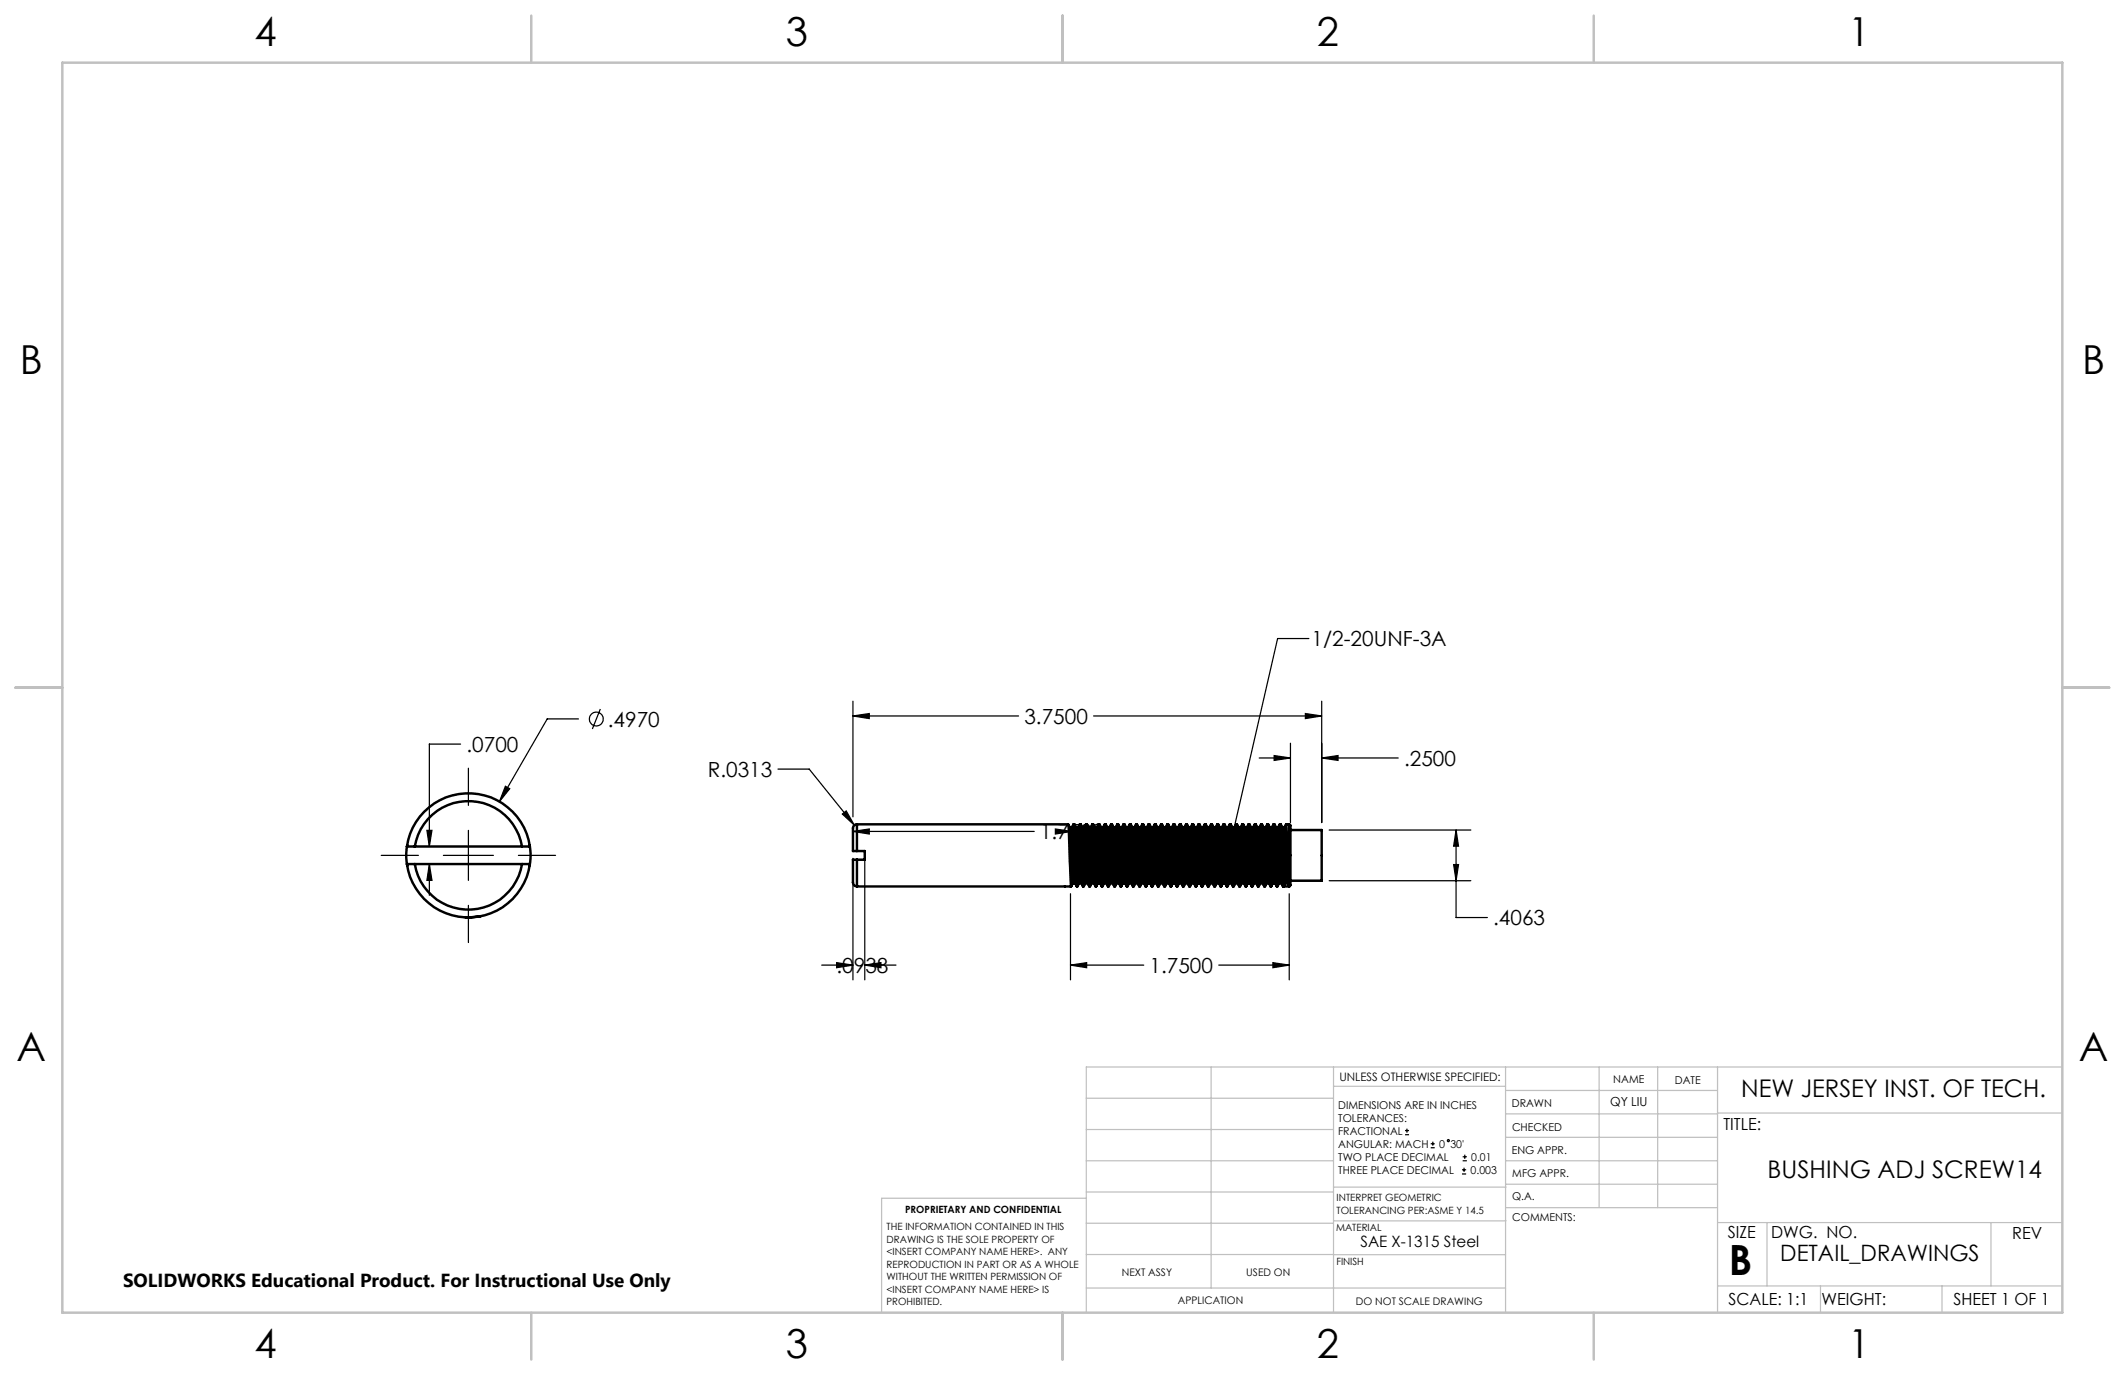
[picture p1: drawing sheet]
<svg xmlns="http://www.w3.org/2000/svg" width="432mm" height="279mm" viewBox="0 0 432 279" stroke-linecap="round" stroke-linejoin="round" font-family="sans-serif">
<g fill="none" stroke="#000" stroke-width=".25">
<path d="M266 129.8h-6.4l-8.8 38.4M93.6 151.2h-6.4v20.8M95.2 156.1v7.6M102.7 159.8l.9 .5-2.1 2.6zM117.5 146.1h-6.3l-9.7 16.8M122 144.1l-1.6 4M158.1 156.3h6.3l9.2 11.4M173.3 142.5v23.5M173.3 145.5h33.7M173.3 145.5l3.3-.5v1zM222.2 145.5h46.4M255.9 154h6.3"/>
<path d="M258.9 153.5l3.3 .5-3.3 .5zM262.2 151v16.1M265.3 145l3.3 .5-3.3 .5zM268.6 142.5v24.6M268.6 154h15.5M268.6 154l3.3-.5v1zM77.5 173.8h7.5M86.7 168.7h1.1l-.6 3.3zM87.2 175.6v6.3M87.2 175.6l.6 3.3h-1.1zM90.1 173.8h10.2M95.2 168.7v10.2"/>
<path d="M105.3 173.8h7.6M171.2 165.4l.7-.6 1.7 2.9zM173.3 170.5v1.4M173.3 174.4v24.7M173.3 168.9h36.8M173.3 168.9l3.3-.4v1zM175.7 174.4v24.7M214.5 168.5l3.3 .4-3.3 .6zM217.8 170.5v1.4M217.8 168.9h.1M270.1 168.7h28.8M270.1 179h28.8"/>
<path d="M295.4 175.7h1l-.5 3.3zM295.9 168.7v17.7h6.3M295.9 168.7l.5 3.2h-1zM95.2 184v7.5M167 196.1h6.3M170 195.6l3.3 .5-3.3 .5zM175.7 196.1h6.4M175.7 196.1l3.3-.5v1zM217.5 196.1h14.9M217.5 181.6v17.5M217.5 196.1l3.3-.5v1zM247.6 196.1h14.4"/>
<path d="M258.7 195.6l3.3 .5-3.3 .5zM262 181.6v17.5M285.5 230.6h.8M285.5 229.7h.8M285.9 229.3v.9M290.7 233.2h.8M290.7 232.4h.8M291.1 232v.8M297.1 238.5h.8M297.1 237.7h.8M297.2 235.9h.9M297.2 235.1h.9"/>
<path d="M297.5 237.3v.8M297.6 234.6v.9"/>
<circle cx="121.2" cy="146.1" r="1.42"/>
<circle cx="294.3" cy="231.8" r=".22"/>
</g>
<g fill="none" stroke="#c0c0c0" stroke-width=".25">
<path d="M246.1 216.8v44.9M271 216.8v49.9M305.9 216.8v49.9M324.9 216.8v28.6M336.8 216.8v28.6M349 216.8v49.9M419.1 216.8h-198.4v49.9M220.7 235.9h50.3M220.7 229.5h50.3M220.7 223.2h50.3M271 220.7h34.9M305.9 231.1h43.1"/>
<path d="M305.9 226.3h43.1M305.9 221.6h43.1M305.9 235.9h43.1M349 226.2h70.1M220.7 248.6h50.3M220.7 242.2h50.3M220.7 254.9h50.3M220.7 243.5h-41.6v23.2M271 255h34.9M271 248.1h35M271 241.2h35M305.9 240.6h43.1"/>
<path d="M306 245.4h43M349 248.4h70.1M359.1 248.4v12.9M404.6 248.4v12.9M220.7 261.7h85.2M349 261.3h70.1M369.9 261.3v5.4M394.6 261.3v5.4"/>
</g>
<path d="M12.7 12.7h406.4v254h-406.4zM108 3.2v9.5M215.9 3.2v9.5M323.8 3.2v9.5M3.1 139.7h9.6M419.1 139.7h9.5M108 266.7v9.6M215.9 266.7v9.6M323.8 266.7v9.6" fill="none" stroke="#c0c0c0" stroke-width=".5"/>
<g fill="#000">
<path d="M250.6 167.9a.34 .34 0 0 1 .5 .2 .34 .34 0 0 1-.4 .4l.1-.3-.2 .3a.33 .33 0 0 1 0-.6z"/>
<path d="M86.7 168.7h1.1l-.6 3.3zM87.2 175.6l.6 3.3h-1.1zM102.7 159.8l-1.2 3.1 2.1-2.6zM173.3 145.5l3.3-.5v1zM265.3 145l3.3 .5-3.3 .5zM295.9 168.7l.5 3.2h-1zM295.4 175.7h1l-.5 3.3zM258.9 153.5l3.3 .5-3.3 .5zM268.6 154l3.3-.5v1zM170 195.6l3.3 .5-3.3 .5zM175.7 196.1l3.3-.5v1zM171.2 165.4l2.4 2.3-1.7-2.9zM214.5 168.5l3.3 .4-3.3 .6zM173.3 168.9l3.3-.4v1zM258.7 195.6l3.3 .5-3.3 .5zM217.5 196.1l3.3-.5v1z"/>
</g>
<g fill="none" stroke="#000" stroke-width=".5">
<path d="M82.7 172h1.6M82.7 172a12.6 12.6 0 0 1 12.5-10.8 12.6 12.6 0 0 1 12.5 10.8M82.7 175.6a12.6 12.6 0 0 0 12.5 10.8 12.6 12.6 0 0 0 12.5-10.8M82.7 175.6h1.6M82.7 172l-.1 1.4 .1 2.2M82.7 175.6l.1 .3M82.8 171.7l-.1 .3M84.3 172a11.1 11.1 0 0 1 10.9-9.2 11.1 11.1 0 0 1 10.9 9.2M84.3 175.6a11 11 0 0 0 10.9 9.2 11 11 0 0 0 10.9-9.2M84.3 172h21.8M84.3 175.6h21.8M106.1 172h1.6"/>
<path d="M106.1 175.6h1.6M107.6 171.7v.3M107.6 175.6v.3M107.7 172l.1 1.4-.1 2.2M174.1 174.7h-.8v4.4a.85 .85 0 0 0 .8 1M174.1 167.5a1.07 1.07 0 0 0-.8 1.5v3.9h.8M174.1 167.5h42.9l.7 12.6v-.1M174.1 172.9h1.6v1.8h-1.6M174.1 167.5v5.4M174.1 174.7v5.4M217.1 167.5l.1 .4a4.9 4.9 0 0 1 .4 2.8l.4 8.3 .1 .4h.3M217.5 168.2h.3v.4l.5 10.7"/>
<path d="M217.7 168.2l.5-.7h.1l.6 12.6 .1-.1M218.1 179.3l-.4 .7M218.2 167.5l.5 11.5 .1 1.1h.1M218.3 167.5l.2 .4a4.9 4.9 0 0 1 .4 2.8l.4 8.3 .1 .4h.3M218.3 179.3l.5 .7M218.7 168.2h.3l.1 .4 .5 10.7M219 168.2l.4-.7h.2l.6 12.6 .1-.1M219.4 179.3l-.4 .7M219.4 167.5l.5 11.5 .2 1.1h.1M219.6 167.5l.2 .4a4.9 4.9 0 0 1 .4 2.8l.3 8.3 .1 .4h.3M219.6 179.3l.4 .7M220 168.2h.3l.1 .4 .5 10.7"/>
<path d="M220.3 168.2l.4-.7h.1l.7 12.6v-.1M220.7 179.3l-.4 .7M220.7 167.5l.5 11.5 .1 1.1h.2M220.9 167.5l.2 .4a4.9 4.9 0 0 1 .3 2.8l.4 8.3 .1 .4h.3M220.9 179.3l.4 .7M221.3 168.2h.3l.1 .4 .4 10.7M221.5 168.2l.5-.7h.1l.6 12.6 .1-.1M221.9 179.3l-.4 .7M222 167.5l.5 11.5 .1 1.1h.1M222.1 167.5l.2 .4a4.9 4.9 0 0 1 .4 2.8l.4 8.3 .1 .4h.3M222.1 179.3l.5 .7M222.5 168.2h.3l.1 .4 .5 10.7"/>
<path d="M222.8 168.2l.4-.7h.2l.6 12.6 .1-.1M223.2 179.3l-.4 .7M223.2 167.5l.5 11.5 .2 1.1h.1M223.4 167.5l.2 .4a4.9 4.9 0 0 1 .4 2.8l.3 8.3 .1 .4h.4M223.4 179.3l.4 .7M223.8 168.2h.3l.1 .4 .5 10.7M224.1 168.2l.4-.7h.1l.7 12.6 .1-.1M224.5 179.3l-.4 .7M224.5 167.5l.5 11.5 .1 1.1h.2M224.7 167.5l.2 .4a4.9 4.9 0 0 1 .3 2.8l.4 8.3 .1 .4h.3M224.7 179.3l.4 .7M225.1 168.2h.3l.1 .4 .5 10.7"/>
<path d="M225.4 168.2l.4-.7h.1l.7 12.6v-.1M225.7 179.3l-.3 .7M225.8 167.5l.5 11.5 .1 1.1h.2M226 167.5l.1 .4a4.9 4.9 0 0 1 .4 2.8l.4 8.3 .1 .4h.3M226 179.3l.4 .7M226.3 168.2h.4v.4l.5 10.7M226.6 168.2l.4-.7h.2l.6 12.6 .1-.1M227 179.3l-.4 .7M227 167.5l.5 11.5 .2 1.1h.1M227.2 167.5l.2 .4a4.9 4.9 0 0 1 .4 2.8l.3 8.3 .1 .4h.4M227.2 179.3l.4 .7M227.6 168.2h.3l.1 .4 .5 10.7"/>
<path d="M227.9 168.2l.4-.7h.2l.6 12.6 .1-.1M228.3 179.3l-.4 .7M228.3 167.5l.5 11.5 .2 1.1h.1M228.5 167.5l.2 .4a4.9 4.9 0 0 1 .4 2.8l.3 8.3 .1 .4h.3M228.5 179.3l.4 .7M228.9 168.2h.3l.1 .4 .5 10.7M229.2 168.2l.4-.7h.1l.7 12.6v-.1M229.6 179.3l-.4 .7M229.6 167.5l.5 11.5 .1 1.1h.2M229.8 167.5l.1 .4a4.9 4.9 0 0 1 .4 2.8l.4 8.3 .1 .4h.3M229.8 179.3l.4 .7M230.2 168.2h.3v.4l.5 10.7"/>
<path d="M230.4 168.2l.5-.7h.1l.6 12.6 .1-.1M230.8 179.3l-.4 .7M230.9 167.5l.5 11.5 .1 1.1h.1M231 167.5l.2 .4a4.9 4.9 0 0 1 .4 2.8l.4 8.3 .1 .4h.3M231 179.3l.5 .7M231.4 168.2h.3l.1 .4 .5 10.7M231.7 168.2l.4-.7h.2l.6 12.6 .1-.1M232.1 179.3l-.4 .7M232.1 167.5l.5 11.5 .2 1.1h.1M232.3 167.5l.2 .4a4.9 4.9 0 0 1 .4 2.8l.3 8.3 .1 .4h.3M232.3 179.3l.4 .7M232.7 168.2h.3l.1 .4 .5 10.7"/>
<path d="M233 168.2l.4-.7h.1l.7 12.6v-.1M233.4 179.3l-.4 .7M233.4 167.5l.5 11.5 .1 1.1h.2M233.6 167.5l.2 .4a4.9 4.9 0 0 1 .3 2.8l.4 8.3 .1 .4h.3M233.6 179.3l.4 .7M234 168.2h.3l.1 .4 .4 10.7M234.2 168.2l.5-.7h.1l.6 12.6 .1-.1M234.6 179.3l-.4 .7M234.7 167.5l.5 11.5 .1 1.1h.1M234.8 167.5l.2 .4a4.9 4.9 0 0 1 .4 2.8l.4 8.3 .1 .4h.3M234.8 179.3l.5 .7M235.2 168.2h.3l.1 .4 .5 10.7"/>
<path d="M235.5 168.2l.4-.7h.2l.6 12.6 .1-.1M235.9 179.3l-.4 .7M235.9 167.5l.5 11.5 .2 1.1h.1M236.1 167.5l.2 .4a4.9 4.9 0 0 1 .4 2.8l.3 8.3 .1 .4h.4M236.1 179.3l.4 .7M236.5 168.2h.3l.1 .4 .5 10.7M236.8 168.2l.4-.7h.1l.7 12.6 .1-.1M237.2 179.3l-.4 .7M237.2 167.5l.5 11.5 .1 1.1h.2M237.4 167.5l.2 .4a4.9 4.9 0 0 1 .3 2.8l.4 8.3 .1 .4h.3M237.4 179.3l.4 .7M237.8 168.2h.3l.1 .4 .5 10.7"/>
<path d="M238.1 168.2l.4-.7h.1l.7 12.6v-.1M238.4 179.3l-.3 .7M238.5 167.5l.5 11.5 .1 1.1h.2M238.7 167.5l.1 .4a4.9 4.9 0 0 1 .4 2.8l.4 8.3 .1 .4h.3M238.7 179.3l.4 .7M239 168.2h.4v.4l.5 10.7M239.3 168.2l.4-.7h.2l.6 12.6 .1-.1M239.7 179.3l-.4 .7M239.7 167.5l.5 11.5 .2 1.1h.1M239.9 167.5l.2 .4a4.9 4.9 0 0 1 .4 2.8l.3 8.3 .1 .4h.4M239.9 179.3l.4 .7M240.3 168.2h.3l.1 .4 .5 10.7"/>
<path d="M240.6 168.2l.4-.7h.2l.6 12.6 .1-.1M241 179.3l-.4 .7M241 167.5l.5 11.5 .2 1.1h.1M241.2 167.5l.2 .4a4.9 4.9 0 0 1 .4 2.8l.3 8.3 .1 .4h.3M241.2 179.3l.4 .7M241.6 168.2h.3l.1 .4 .5 10.7M241.9 168.2l.4-.7h.1l.7 12.6v-.1M242.3 179.3l-.4 .7M242.3 167.5l.5 11.5 .1 1.1h.2M242.5 167.5l.1 .4a4.9 4.9 0 0 1 .4 2.8l.4 8.3 .1 .4h.3M242.5 179.3l.4 .7M242.9 168.2h.3v.4l.5 10.7"/>
<path d="M243.1 168.2l.5-.7h.1l.6 12.6 .1-.1M243.5 179.3l-.4 .7M243.6 167.5l.5 11.5 .1 1.1h.1M243.7 167.5l.2 .4a4.9 4.9 0 0 1 .4 2.8l.4 8.3 .1 .4h.3M243.7 179.3l.5 .7M244.1 168.2h.3l.1 .4 .5 10.7M244.4 168.2l.4-.7h.2l.6 12.6 .1-.1M244.8 179.3l-.4 .7M244.8 167.5l.5 11.5 .2 1.1h.1M245 167.5l.2 .4a4.9 4.9 0 0 1 .4 2.8l.3 8.3 .1 .4h.3M245 179.3l.4 .7M245.4 168.2h.3l.1 .4 .5 10.7"/>
<path d="M245.7 168.2l.4-.7h.1l.7 12.6v-.1M246.1 179.3l-.4 .7M246.1 167.5l.5 11.5 .1 1.1h.2M246.3 167.5l.2 .4a4.9 4.9 0 0 1 .3 2.8l.4 8.3 .1 .4h.3M246.3 179.3l.4 .7M246.7 168.2h.3l.1 .4 .4 10.7M246.9 168.2l.5-.7h.1l.6 12.6 .1-.1M247.3 179.3l-.4 .7M247.4 167.5l.5 11.5 .1 1.1h.1M247.5 167.5l.2 .4a4.9 4.9 0 0 1 .4 2.8l.4 8.3 .1 .4h.3M247.5 179.3l.5 .7M247.9 168.2h.3l.1 .4 .5 10.7"/>
<path d="M248.2 168.2l.4-.7h.2l.6 12.6 .1-.1M248.6 179.3l-.4 .7M248.6 167.5l.5 11.5 .2 1.1h.1M248.8 167.5l.2 .4a4.9 4.9 0 0 1 .4 2.8l.3 8.3 .1 .4h.4M248.8 179.3l.4 .7M249.2 168.2h.3l.1 .4 .5 10.7M249.5 168.2l.4-.7h.1l.7 12.6 .1-.1M249.9 179.3l-.4 .7M249.9 167.5l.5 11.5 .1 1.1h.2M250.1 167.5l.2 .4a4.9 4.9 0 0 1 .3 2.8l.4 8.3 .1 .4h.3M250.1 179.3l.4 .7M250.5 168.2h.3l.1 .4 .5 10.7"/>
<path d="M250.8 168.2l.4-.7h.1l.7 12.6v-.1M251.1 179.3l-.3 .7M251.2 167.5l.5 11.5 .1 1.1h.2M251.4 167.5l.1 .4a4.9 4.9 0 0 1 .4 2.8l.4 8.3 .1 .4h.3M251.4 179.3l.4 .7M251.7 168.2h.4v.4l.5 10.7M252 168.2l.4-.7h.2l.6 12.6 .1-.1M252.4 179.3l-.4 .7M252.4 167.5l.5 11.5 .2 1.1h.1M252.6 167.5l.2 .4a4.9 4.9 0 0 1 .4 2.8l.3 8.3 .1 .4h.4M252.6 179.3l.4 .7M253 168.2h.3l.1 .4 .5 10.7"/>
<path d="M253.3 168.2l.4-.7h.2l.6 12.6 .1-.1M253.7 179.3l-.4 .7M253.7 167.5l.5 11.5 .2 1.1h.1M253.9 167.5l.2 .4a4.9 4.9 0 0 1 .4 2.8l.3 8.3 .1 .4h.3M253.9 179.3l.4 .7M254.3 168.2h.3l.1 .4 .5 10.7M254.6 168.2l.4-.7h.1l.7 12.6v-.1M255 179.3l-.4 .7M255 167.5l.5 11.5 .1 1.1h.2M255.2 167.5l.1 .4a4.9 4.9 0 0 1 .4 2.8l.4 8.3 .1 .4h.3M255.2 179.3l.4 .7M255.6 168.2h.3v.4l.5 10.7"/>
<path d="M255.8 168.2l.5-.7h.1l.6 12.6 .1-.1M256.2 179.3l-.4 .7M256.3 167.5l.5 11.5 .1 1.1h.1M256.4 167.5l.2 .4a4.9 4.9 0 0 1 .4 2.8l.4 8.3 .1 .4h.3M256.4 179.3l.5 .7M256.8 168.2h.3l.1 .4 .5 10.7M257.1 168.2l.4-.7h.2l.6 12.6 .1-.1M257.5 179.3l-.4 .7M257.5 167.5l.5 11.5 .2 1.1h.1M257.7 167.5l.2 .4a4.9 4.9 0 0 1 .4 2.8l.3 8.3 .1 .4h.3M257.7 179.3l.4 .7M258.1 168.2h.3l.1 .4 .5 10.7"/>
<path d="M258.4 168.2l.4-.7h.1l.7 12.6v-.1M258.8 179.3l-.4 .7M258.8 167.5l.5 11.5 .1 1.1h.2M259 167.5l.2 .4a4.9 4.9 0 0 1 .3 2.8l.4 8.3 .1 .4h.3M259 179.3l.4 .7M259.4 168.2h.3l.1 .4 .4 10.7M259.6 168.2l.5-.7h.1l.6 12.6 .5-.7M260 179.3l-.4 .7M260.1 167.5l.6 12.5v.1h1.3M260.2 167.5l.2 .4a4.9 4.9 0 0 1 .4 2.8l.5 8.7M260.2 179.3l.5 .7M260.6 168.2h.3l.1 .4 .5 10.7"/>
<path d="M261.3 179.4h.3M261.3 167.5l.7 12.6M261.5 179.3l.4 .7M262 167.5h-.7l-.4 .7M262 167.5v12.6M262 167.5l.2 .2v12.2l-.2 .2M262.2 168.7h6.4v10.3h-6.4M97.6 186.2l-2.4 .2h-.7M174.1 180.1h43.6"/>
</g>
<text font-size="8.5" x="351.3" y="259">B</text>
<g font-size="8.1">
<text x="51.7" y="9.3">4</text>
<text x="159.7" y="9.3">3</text>
<text x="267.6" y="9.3">2</text>
<text x="375.6" y="9.3">1</text>
<text x="4" y="76">B</text>
<text x="423.1" y="76">B</text>
<text x="3.3" y="215.7">A</text>
<text x="422.4" y="215.7">A</text>
<text x="51.7" y="276">4</text>
<text x="159.7" y="276">3</text>
<text x="267.6" y="276">2</text>
<text x="375.6" y="276">1</text>
</g>
<g font-size="4.9">
<text x="353.8" y="222.9">NEW JERSEY INST. OF TECH.</text>
<text x="359.2" y="239.3">BUSHING ADJ SCREW14</text>
</g>
<text font-size="4.6" x="361.8" y="256.2">DETAIL_DRAWINGS</text>
<g font-size="4.2">
<text x="266.5" y="131.3">1/2-20UNF-3A</text>
<text x="123.5" y="147.6">.4970</text>
<text x="208.2" y="147.1">3.7500</text>
<text x="94.8" y="152.8">.0700</text>
<text x="285.3" y="155.6">.2500</text>
<text x="143.8" y="157.9">R.0313</text>
<text x="211.3" y="170.5">1.7500</text>
<text x="303.4" y="188">.4063</text>
<text x="170" y="197.7">.0938</text>
<text x="233.6" y="197.7">1.7500</text>
</g>
<text font-size="3.8" x="25" y="261.6">SOLIDWORKS Educational Product. For Instructional Use Only</text>
<g font-size="3.4">
<text x="350.2" y="229.5">TITLE:</text>
<text x="351.1" y="251.6">SIZE</text>
<text x="359.9" y="251.6">DWG. NO.</text>
<text x="408.9" y="251.7">REV</text>
<text x="351.2" y="265.2">SCALE: 1:1</text>
<text x="370.1" y="265.3">WEIGHT:</text>
<text x="396.9" y="265.2">SHEET 1 OF 1</text>
</g>
<text font-size="3.2" x="276.4" y="253.3">SAE X-1315 Steel</text>
<text font-size="2.5" x="327.2" y="224.8">QY LIU</text>
<text font-size="2.4" x="272.2" y="219.7">UNLESS OTHERWISE SPECIFIED:</text>
<g font-size="2.2">
<text x="327.8" y="220.1">NAME</text>
<text x="340.3" y="220.2">DATE</text>
<text x="271.9" y="225.3">DIMENSIONS ARE IN INCHES</text>
<text x="271.9" y="227.9">TOLERANCES:</text>
<text x="307.2" y="224.9">DRAWN</text>
<text x="271.9" y="230.6">FRACTIONAL</text>
<text x="271.9" y="233.2">ANGULAR: MACH</text>
<text x="292.5" y="233.2">0</text>
<text x="294.7" y="233.2">30'</text>
<text x="307.3" y="229.8">CHECKED</text>
<text x="271.9" y="235.9">TWO PLACE DECIMAL</text>
<text x="271.9" y="238.5">THREE PLACE DECIMAL</text>
<text x="298.8" y="238.5">0.003</text>
<text x="299" y="235.9">0.01</text>
<text x="307.2" y="234.5">ENG APPR.</text>
<text x="307.3" y="239.2">MFG APPR.</text>
<text x="307.3" y="243.9">Q.A.</text>
<text x="307.3" y="248.1">COMMENTS:</text>
</g>
<g font-size="2.1">
<text x="227.9" y="259.2">NEXT ASSY</text>
<text x="253.3" y="259.2">USED ON</text>
<text x="239.3" y="265">APPLICATION</text>
<text x="275.5" y="265.1">DO NOT SCALE DRAWING</text>
</g>
<g font-size="2">
<text x="271.6" y="244.1">INTERPRET GEOMETRIC</text>
<text x="180.2" y="250">THE INFORMATION CONTAINED IN THIS</text>
<text x="183.9" y="246.4">PROPRIETARY AND CONFIDENTIAL</text>
<text x="271.5" y="250.2">MATERIAL</text>
<text x="271.6" y="246.6">TOLERANCING PER:ASME Y 14.5</text>
<text x="180.2" y="252.5">DRAWING IS THE SOLE PROPERTY OF</text>
<text x="180.2" y="255.1">&lt;INSERT COMPANY NAME HERE&gt;. ANY</text>
<text x="180.2" y="257.6">REPRODUCTION IN PART OR AS A WHOLE</text>
<text x="271.5" y="257">FINISH</text>
<text x="180.2" y="260.1">WITHOUT THE WRITTEN PERMISSION OF</text>
<text x="180.2" y="262.6">&lt;INSERT COMPANY NAME HERE&gt; IS</text>
<text x="180.2" y="265.2">PROHIBITED.</text>
</g>
</svg>
